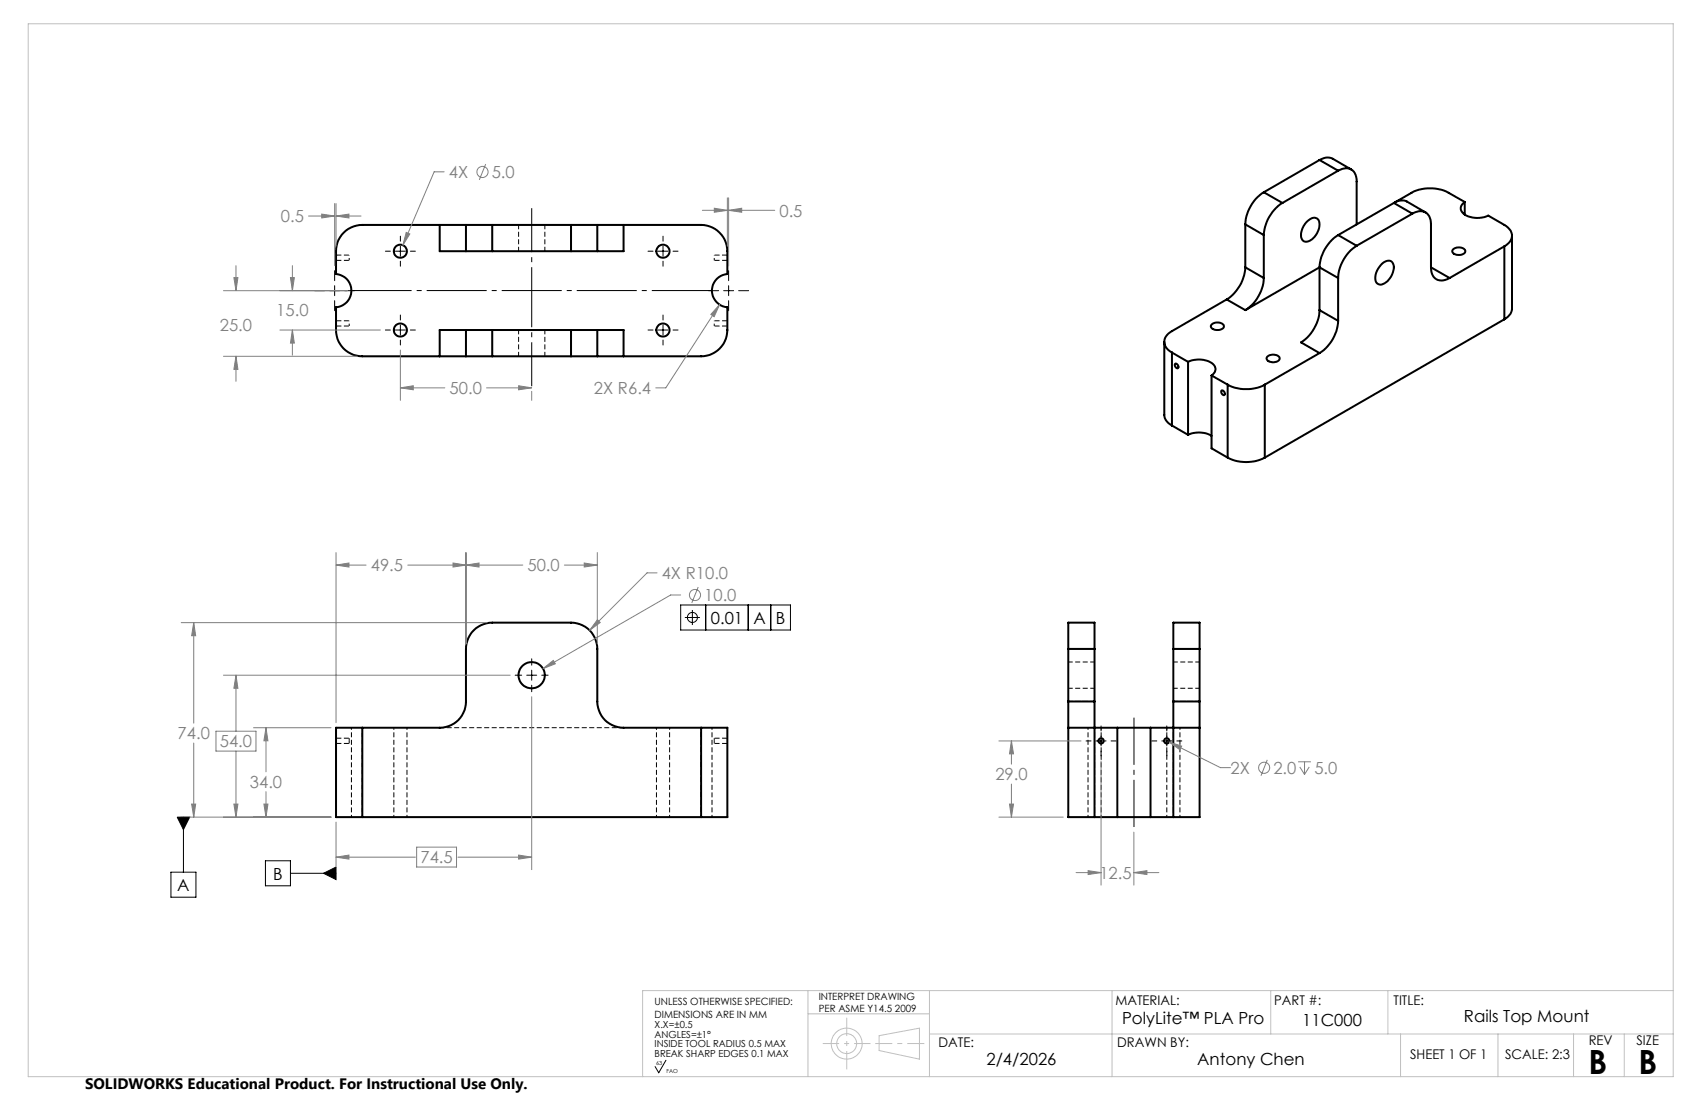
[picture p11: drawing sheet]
<svg xmlns="http://www.w3.org/2000/svg" width="432mm" height="279mm" viewBox="0 0 432 279" stroke-linecap="round" stroke-linejoin="round" font-family="sans-serif">
<g fill="none" stroke="#000" stroke-width=".25" stroke-dasharray="1.3 .6" stroke-dashoffset=".2" stroke-linecap="butt">
<path d="M131.6 57.1v6.6M138.3 63.7v-6.6M131.6 83.7v6.7M138.3 90.4v-6.7M271.2 164.7h6.7M271.2 174.7h6.7M277.9 178h-6.7M277.9 168h-6.7M297.9 164.7h6.6M297.9 174.7h6.6M304.5 178h-6.6M304.5 168h-6.6"/>
<path d="M111.6 184.7h46.7"/>
</g>
<path d="M88.6 188v-.7M88.6 188.7v-.7M181.3 188v-.7M181.3 188.7v-.7" fill="none" stroke="#000" stroke-width=".25" stroke-dasharray="1.3 .6" stroke-dashoffset=".3" stroke-linecap="butt"/>
<g fill="none" stroke="#000" stroke-width=".25" stroke-dasharray="1.3 .6" stroke-dashoffset=".7" stroke-linecap="butt">
<path d="M88.6 66.1v-1.4M181.3 66.1v-1.4M88.6 82.7v-1.3M181.3 82.7v-1.3M100 184.7v22.6M166.6 184.7v22.6M178 184.7v22.6M180.7 184.7v22.6M276.2 184.7v22.6M296.2 184.7v22.6M297.9 184.7v22.6M89.2 207.3v-22.6"/>
<path d="M92 207.3v-22.6M103.3 207.3v-22.6M170 207.3v-22.6M277.9 207.3v-22.6M279.5 207.3v-22.6M299.5 207.3v-22.6"/>
</g>
<path d="M85.3 66.1h3.3M88.6 64.7h-3.3M181.3 66.1h3.3M184.6 64.7h-3.3M85.3 82.7h3.3M88.6 81.4h-3.3M181.3 82.7h3.3M184.6 81.4h-3.3M85.3 188.7h3.3M88.6 187.3h-3.3M181.3 188.7h3.3M184.6 187.3h-3.3" fill="none" stroke="#000" stroke-width=".25" stroke-dasharray="1.3 .6" stroke-dashoffset="-.1" stroke-linecap="butt"/>
<g fill="none" stroke="#000" stroke-width=".51">
<path d="M111.6 57.1v6.6h6.7M111.6 57.1h6.7M111.6 57.1h-19.6a6.7 6.7 0 0 0-6.7 6.6v5.8a4.2 4.2 0 0 1 3.9 4.2 4.2 4.2 0 0 1-3.9 4.3v5.7a6.6 6.6 0 0 0 6.7 6.7h19.6M118.3 57.1h6.7M118.3 57.1v6.6M125 57.1v6.6M125 57.1h20M145 57.1h6.6M145 57.1v6.6M151.6 57.1h6.7M151.6 57.1v6.6M158.3 57.1v6.6h-6.7"/>
<path d="M158.3 57.1h19.7a6.7 6.7 0 0 1 6.6 6.6v5.8a4.2 4.2 0 0 0-3.9 4.2 4.2 4.2 0 0 0 3.9 4.3v5.7a6.7 6.7 0 0 1-6.6 6.7h-19.7M316.1 56.9l4.7 2.8M316.1 56.9v10.9M320.8 48.8a10.3 10.3 0 0 0-4.7 8.1M320.8 59.7v10.9M320.8 48.8l4.7 2.7M325.5 51.5a10.4 10.4 0 0 0-4.7 8.2M331.5 56.5a2.18 2.18 0 0 1 3-.9 3.8 3.8 0 0 1-.8 4.5 2.22 2.22 0 0 1-3 .9 3.7 3.7 0 0 1 .8-4.5zM335 40.6l1.5-.6 1.4 .1 5.1 2.9M335 40.6l4.7 2.7M335 40.6l-14.2 8.2M339.7 59.7a10.4 10.4 0 0 0-4.7 8.1"/>
<path d="M339.7 43.3a2.87 2.87 0 0 1 3.3-.3 2.87 2.87 0 0 1 1.4 3.1v10.8M339.7 59.7l4.7 2.7M339.7 43.3l-14.2 8.2M353.8 51.5l1.6-.6 1.4 .1 5.1 2.9M353.8 51.5l-14.1 8.2M353.8 51.5l4.7 2.7M358.5 54.2a2.82 2.82 0 0 1 4.5 1.1l.3 1.6v10.9M358.5 54.2l-14.1 8.2M371.8 51.3l-4.1-2.4a10.4 10.4 0 0 0-9.4 0l-4.3 2.5M371.8 51.3a1.85 1.85 0 0 0-1 1.8 1.85 1.85 0 0 0 1.5 1.6 6.7 6.7 0 0 0 5.5 0l4.1 2.4a2.82 2.82 0 0 1 1.3 4.4l-1.3 1M371.8 51.3v3.1M383.8 59.8v18.9l-.6 1.3-1.3 1"/>
<path d="M118.3 63.7h6.7M125 63.7h20M145 63.7h6.6M311.4 76l-13.9 8a2.87 2.87 0 0 0-1.9 2.7 2.87 2.87 0 0 0 1.9 2.8M311.4 76l4.7 2.7M316.1 67.8a10.4 10.4 0 0 1-4.7 8.2M316.1 67.8l4.7 2.8M320.8 70.6a10.3 10.3 0 0 1-4.7 8.1M335 78.7a10.5 10.5 0 0 1-4.7 8.2l4.7 2.7M335 67.8l-18.9 10.9M335 67.8l4.7 2.8M335 78.7l4.7 2.7"/>
<path d="M335 67.8v10.9M339.7 70.6v10.8M344.4 62.4a10.5 10.5 0 0 0-4.7 8.2M350.7 67a1.79 1.79 0 0 1 2.9-.3 4.4 4.4 0 0 1-3.2 5.5 1.57 1.57 0 0 1-1.3-2.1l.5-1.4zM363.3 67.8a2.88 2.88 0 0 0 1.3 3.1 2.88 2.88 0 0 0 3.4-.3M363.3 67.8l4.7 2.8M368.9 63.3a2.15 2.15 0 0 1 3.1 .3 1.79 1.79 0 0 1-2.9 .8l-.4-.5zM381.9 62.5l-13.9 8.1M381.9 62.5v18.5M111.6 90.4h6.7M118.3 90.4h6.7M118.3 83.7h6.7"/>
<path d="M118.3 83.7h-6.7v6.7M118.3 83.7v6.7M125 83.7v6.7M125 83.7h20M125 90.4h20M145 90.4h6.6M145 83.7h6.6M145 83.7v6.7M151.6 90.4h6.7M151.6 83.7h6.7v6.7M151.6 83.7v6.7M295.6 86.7v19l.6 1.2 1.3 1.1"/>
<path d="M297.5 89.5l4.1 2.3M297.5 89.5v18.5M298.3 92.3a.69 .69 0 0 1 .7 .4 .69 .69 0 0 1-.1 .8 .85 .85 0 0 1-.6-1.2zM301.6 91.8a6.1 6.1 0 0 1 6.6 .9 1.75 1.75 0 0 1-.6 2.6M301.6 91.8v18.5M307.6 95.3l4 2.3M307.6 95.3v18.5l4 2.3M307.6 82.3a2.15 2.15 0 0 1 3.1 .4 1.55 1.55 0 0 1-2.2 1 .89 .89 0 0 1-.9-.4 .89 .89 0 0 1 0-1zM310.1 99.1a.71 .71 0 0 1 .7 .4 .71 .71 0 0 1-.1 .8 .87 .87 0 0 1-.6-1.2zM311.6 97.6a10.4 10.4 0 0 0 9.5 0M311.6 97.6v18.5M321.1 97.6v18.5"/>
<path d="M321.8 90.5a2.16 2.16 0 0 1 3 .3 1.8 1.8 0 0 1-2.8 .9l-.5-.6zM335 89.6l-13.9 8M339.7 81.4a10.4 10.4 0 0 1-4.7 8.2M381.9 81l-60.8 35.1M297.5 108l4.1 2.3M301.6 110.3a6.6 6.6 0 0 1 6 .3M311.6 116.1a10.4 10.4 0 0 0 9.5 0M271.2 178v6.7M271.2 164.7v-6.7h6.6v6.7M271.2 164.7v13.3M271.2 178h6.6M271.2 164.7h6.6"/>
<path d="M277.8 178v6.7M277.8 164.7v13.3M297.9 178v6.7M297.9 164.7v-6.7h6.6v6.7M297.9 164.7v13.3M297.9 178h6.6M297.9 164.7h6.6M304.5 178v6.7M304.5 164.7v13.3M92 184.7h19.6a6.6 6.6 0 0 0 6.7-6.7v-13.3a6.7 6.7 0 0 1 6.7-6.7h20a6.6 6.6 0 0 1 6.6 6.7v13.3a6.6 6.6 0 0 0 6.7 6.7h19.7M92 184.7h-6.7v22.7h6.7M92 184.7v22.7"/>
<path d="M178 184.7h6.6v22.7h-6.6M178 184.7v22.7M271.2 184.7v22.7h6.6M271.2 184.7h6.6M277.8 184.7h5.8M277.8 184.7v22.7M283.6 184.7h8.5M283.6 184.7v22.7M292.1 184.7h5.8M292.1 184.7v22.7M297.9 184.7h6.6M297.9 184.7v22.7"/>
<path d="M304.5 184.7v22.7h-6.6M92 207.4h86M277.8 207.4h5.8M283.6 207.4h8.5M292.1 207.4h5.8"/>
<circle cx="101.6" cy="63.8" r="1.66"/>
<circle cx="168.3" cy="63.8" r="1.67"/>
<circle cx="101.6" cy="83.8" r="1.66"/>
<circle cx="168.3" cy="83.8" r="1.67"/>
<circle cx="135" cy="171.4" r="3.3"/>
<circle cx="279.5" cy="188" r=".68"/>
<circle cx="296.2" cy="188" r=".67"/>
</g>
<g fill="none" stroke="#808080" stroke-width=".25">
<path d="M78.3 54.8h6.6M81.7 54.3l3.2 .5-3.2 .5zM84.9 51.6v15.8M85.3 54.8l3.3-.5v1zM85.3 51.6v10.9M85.3 54.8h6.4M103.1 59l.9 .4-1.7 2.8zM112.7 43.6h-2.5l-7.9 18.6M123.3 41.6l-1.6 4M178.3 53.4h6.3M181.3 52.8l3.3 .6-3.3 .5zM184.6 50.2v12.3"/>
<path d="M185 53.4l3.3-.6v1.1zM185 50.2v17.2M185 53.4h11.7M56.7 73.8h31.5M59.4 70.4h1l-.5 3.4zM59.9 67.4v6.4M73.7 70.4h1l-.5 3.4zM74.2 67.4v6.4M182.7 77.3l-1.4 3.1-.9-.6zM182.7 77.3l-13.7 21.1h-2.5M56.7 90.4h34M59.9 90.4l.5 3.3h-1z"/>
<path d="M59.9 90.4v6.4M71 83.7h25.6M74.2 83.7l.5 3.4h-1zM74.2 83.7v6.4M101.6 98.4l3.3-.5v1zM101.6 88.8v12.8M101.6 98.4h11.3M123.5 98.4h11.5M131.7 97.9l3.3 .5-3.3 .5zM135 99.3v2.3M46 158h77.7M49.2 158l.5 3.3h-1.1z"/>
<path d="M49.2 158v25.5M85.3 143.4l3.3-.5v1zM85.3 140.2v43.2M85.3 143.4h7.6M103.5 143.4h29.2M115 142.9l3.3 .5-3.3 .5zM118.3 143.4l3.3-.5v1zM118.3 140.2v23.2M143.3 143.4h8.3M148.3 142.9l3.3 .5-3.3 .5zM151.6 140.2v23.2M151.7 157.3l.7 .7-2.7 1.9z"/>
<path d="M166.8 145.4h-2.5l-14.6 14.5M172.8 151h-2.5l-32.5 18.7M177.2 149l-1.6 4M56.7 171.3h72.8M59.9 171.3l.5 3.4h-1zM59.9 171.3v14.3M135 176.8v43.9M137.8 169.7l2.6-2.1 .6 .9zM49.2 188.6v18.8M54.8 185.6h10.2v5h-10.2zM59.9 190.6v16.8M64.3 184.7h19.7"/>
<path d="M67.5 184.7l.5 3.3h-1zM67.5 184.7v11.2M253.6 188h20.8M256.8 188l.5 3.3h-1zM256.8 188v5.9M256.8 199v8.4M279.5 193.1v31.5M296.8 188.3l3.2 1-.5 1zM296.8 188.3l13 6.5h2.5M321.7 192.8l-1.6 4M329.5 193.3h3.3M330 194.6l1.2 1.9"/>
<path d="M331.2 193.3v3.2M332.4 194.6l-1.2 1.9M46 207.4h38M48.6 204h1.1l-.5 3.4zM59.4 204h1l-.5 3.4zM67 204h1l-.5 3.4zM67.5 200.9v6.5M85.3 217.5l3.3-.5v1zM85.3 208.6v13M85.3 217.5h20.1M105.8 215h10.1v5h-10.1zM116.2 217.5h18.8"/>
<path d="M131.7 217l3.3 .5-3.3 .5zM253.6 207.4h16.3M256.3 204h1l-.5 3.4zM287.8 211.2v13.4M273.2 221.4h6.3M276.2 220.9l3.3 .5-3.3 .5zM287.8 221.4l3.3-.5v1zM287.8 221.4h6.4"/>
<circle cx="122.5" cy="43.6" r="1.41"/>
<circle cx="176.4" cy="151" r="1.41"/>
<circle cx="320.9" cy="194.8" r="1.42"/>
</g>
<g fill="none" stroke="#000" stroke-width=".25">
<path d="M101.6 59.9v1.3M168.3 59.9v1.3M79.9 73.8h2.5M83.7 73.8h2.5M84.9 68.7v2.5M84.9 72.5v2.5M84.9 76.3v2.5M87.5 73.8h2.5M97.8 63.7h1.3M100.4 63.7h2.5M101.6 62.5v2.5M101.6 66.3v1.3"/>
<path d="M101.6 79.9v1.3M104.2 63.7h1.2M164.5 63.7h1.3M167 63.7h2.6M168.3 62.5v2.5M168.3 66.3v1.3M168.3 79.9v1.3M170.9 63.7h1.2M179.9 73.8h2.5M183.7 73.8h2.5M185 68.7v2.5M185 72.5v2.5"/>
<path d="M185 76.3v2.5M187.5 73.8h2.5M97.8 83.7h1.3M100.4 83.7h2.5M101.6 82.5v2.5M101.6 86.3v1.3M104.2 83.7h1.2M164.5 83.7h1.3M167 83.7h2.6M168.3 82.5v2.5M168.3 86.3v1.3M170.9 83.7h1.2"/>
<path d="M172.8 153.5h27.9v6.4h-27.9zM173.8 156.7h3.9M175.8 154.8v3.8M179.1 153.5v6.4M189.9 153.5v6.4M195.7 153.5v6.4M130.8 171.3h1.6M133.7 171.3h2.5M135 167.2v1.6M135 170.1v2.5M135 173.9v1.6M137.5 171.3h1.6"/>
<path d="M275.7 188h1.3M278.2 188h2.6M279.5 184.2v1.3M279.5 186.8v2.5M279.5 190.6v1.2M282 188h1.3M292.4 188h1.3M294.9 188h2.6M296.2 184.2v1.3M296.2 186.8v2.5M296.2 190.6v1.2M298.7 188h1.3"/>
<path d="M45 207.4h3.2l-1.6 3.1zM46.6 207.4v13.9M67.4 218.4h6.3v6.4h-6.3zM43.4 221.3h6.3v6.4h-6.3zM73.7 221.6h11.6M82.1 221.6l3.2-1.6v3.2zM169.1 269.1l-1.9 3.1-.9-1.5"/>
<circle cx="175.8" cy="156.7" r="1.27"/>
</g>
<g fill="none" stroke="#c0c0c0" stroke-width=".25">
<path d="M7.2 6h417.5v267.2h-417.5zM205.1 251.4v21.7M205.1 257.3h30.8M235.9 251.4v21.8M282.3 251.4v21.8M322.6 251.4v11M352.3 251.4v11M424.7 251.4h-261.6v21.8M223.2 262.8l10.2-1.9v7.9l-10.2-2.2zM235.9 262.4h188.8M355.5 262.4v10.8M380.3 262.4v10.8"/>
<path d="M399.5 262.4v10.8M412.3 262.4v10.8"/>
<circle cx="214.9" cy="264.8" r="3.9"/>
<circle cx="214.9" cy="264.8" r="2.52"/>
</g>
<path d="M89.4 73.7h91.1" fill="none" stroke="#000" stroke-width=".25" stroke-dasharray="15.2 1.3 1.3 1.3" stroke-dashoffset=".2" stroke-linecap="butt"/>
<path d="M135 52.8v45.2" fill="none" stroke="#000" stroke-width=".25" stroke-dasharray="15.2 1.3 1.3 1.3" stroke-dashoffset="4.1" stroke-linecap="butt"/>
<path d="M287.9 209.9v-27.8" fill="none" stroke="#000" stroke-width=".25" stroke-dasharray="15.2 1.3 1.3 1.3" stroke-dashoffset="3.3" stroke-linecap="butt"/>
<path d="M214.9 258.3v13.1" fill="none" stroke="#c0c0c0" stroke-width=".25" stroke-dasharray="15.2 1.3 1.3 1.3" stroke-dashoffset="10.6" stroke-linecap="butt"/>
<path d="M208.9 264.8h12.1" fill="none" stroke="#c0c0c0" stroke-width=".25" stroke-dasharray="15.2 1.3 1.3 1.3" stroke-dashoffset="11.1" stroke-linecap="butt"/>
<path d="M222.2 264.8h12.4" fill="none" stroke="#c0c0c0" stroke-width=".25" stroke-dasharray="15.2 1.3 1.3 1.3" stroke-dashoffset="10.9" stroke-linecap="butt"/>
<path d="M45 207.4h3.2l-1.6 3.1zM82.1 221.6l3.2-1.6v3.2z" fill="#000"/>
<path d="M67 204h1l-.5 3.4zM67.5 184.7l.5 3.3h-1zM59.9 171.3l.5 3.4h-1zM59.4 204h1l-.5 3.4zM49.2 158l.5 3.3h-1.1zM48.6 204h1.1l-.5 3.4zM85.3 143.4l3.3-.5v1zM115 142.9l3.3 .5-3.3 .5zM148.3 142.9l3.3 .5-3.3 .5zM118.3 143.4l3.3-.5v1zM137.8 169.7l3.2-1.2-.6-.9zM151.7 157.3l-2 2.6 2.7-1.9zM85.3 217.5l3.3-.5v1zM131.7 217l3.3 .5-3.3 .5zM59.4 70.4h1l-.5 3.4zM59.9 90.4l.5 3.3h-1zM81.7 54.3l3.2 .5-3.2 .5zM85.3 54.8l3.3-.5v1zM181.3 52.8l3.3 .6-3.3 .5zM185 53.4l3.3-.6v1.1zM73.7 70.4h1l-.5 3.4zM74.2 83.7l.5 3.4h-1zM101.6 98.4l3.3-.5v1zM131.7 97.9l3.3 .5-3.3 .5zM182.7 77.3l-2.3 2.5 .9 .6zM103.1 59l-.8 3.2 1.7-2.8zM296.8 188.3l2.7 2 .5-1zM287.8 221.4l3.3-.5v1zM276.2 220.9l3.3 .5-3.3 .5zM256.8 188l.5 3.3h-1zM256.3 204h1l-.5 3.4z" fill="#808080"/>
<g font-size="8.5">
<text x="403.2" y="272.6">B</text>
<text x="415.9" y="272.6">B</text>
</g>
<g font-size="4.2" fill="#808080">
<text x="113.9" y="45.2">4X</text>
<text x="124.8" y="45.2">5.0</text>
<text x="71.3" y="56.4">0.5</text>
<text x="197.9" y="54.9">0.5</text>
<text x="70.1" y="80.1">15.0</text>
<text x="55.8" y="84.1">25.0</text>
<text x="114.1" y="100">50.0</text>
<text x="150.8" y="100">2X R6.4</text>
<text x="94.1" y="145">49.5</text>
<text x="133.9" y="145">50.0</text>
<text x="168" y="147">4X R10.0</text>
<text x="178.8" y="152.5">10.0</text>
<text x="45.1" y="187.6">74.0</text>
<text x="55.8" y="189.7">54.0</text>
<text x="312.4" y="196.4">2X</text>
<text x="323.3" y="196.4">2.0</text>
<text x="333.7" y="196.4">5.0</text>
<text x="63.4" y="200">34.0</text>
<text x="252.7" y="198">29.0</text>
<text x="106.7" y="219.1">74.5</text>
<text x="279.1" y="223">12.5</text>
</g>
<g font-size="4.2">
<text x="180.4" y="158.3">0.01</text>
<text x="191.2" y="158.3">A</text>
<text x="196.9" y="158.3">B</text>
<text x="45" y="226.1">A</text>
<text x="69.3" y="223.2">B</text>
<text x="284.8" y="259.9">PolyLite™ PLA Pro</text>
<text x="330.6" y="260.3">11C000</text>
<text x="371.6" y="259.3">Rails Top Mount</text>
<text x="250.4" y="270.4">2/4/2026</text>
<text x="303.9" y="270.4">Antony Chen</text>
</g>
<text font-size="3.8" x="21.6" y="276.3">SOLIDWORKS Educational Product. For Instructional Use Only.</text>
<g font-size="3.4">
<text x="283.1" y="255">MATERIAL:</text>
<text x="323.4" y="255">PART #:</text>
<text x="353.8" y="255">TITLE:</text>
<text x="238.3" y="265.8">DATE:</text>
<text x="283.6" y="265.8">DRAWN BY:</text>
<text x="358" y="268.8">SHEET 1 OF 1</text>
<text x="382.1" y="268.8">SCALE: 2:3</text>
<text x="403.3" y="265.2">REV</text>
<text x="415.4" y="265.2">SIZE</text>
</g>
<g font-size="2.5">
<text x="166.2" y="255.1">UNLESS OTHERWISE SPECIFIED:</text>
<text x="207.8" y="253.8">INTERPRET DRAWING</text>
<text x="207.8" y="256.7">PER ASME Y14.5 2009</text>
<text x="166.2" y="258.4">DIMENSIONS ARE IN MM</text>
<text x="166.2" y="260.9">X.X=±0.5</text>
<text x="166.2" y="263.4">ANGLES=±1°</text>
<text x="166.2" y="265.8">INSIDE TOOL RADIUS 0.5 MAX</text>
<text x="166.2" y="268.3">BREAK SHARP EDGES 0.1 MAX</text>
</g>
<g font-size="1.4">
<text x="166.6" y="270.3">63</text>
<text x="169.2" y="272.2">FAO</text>
</g>
</svg>
